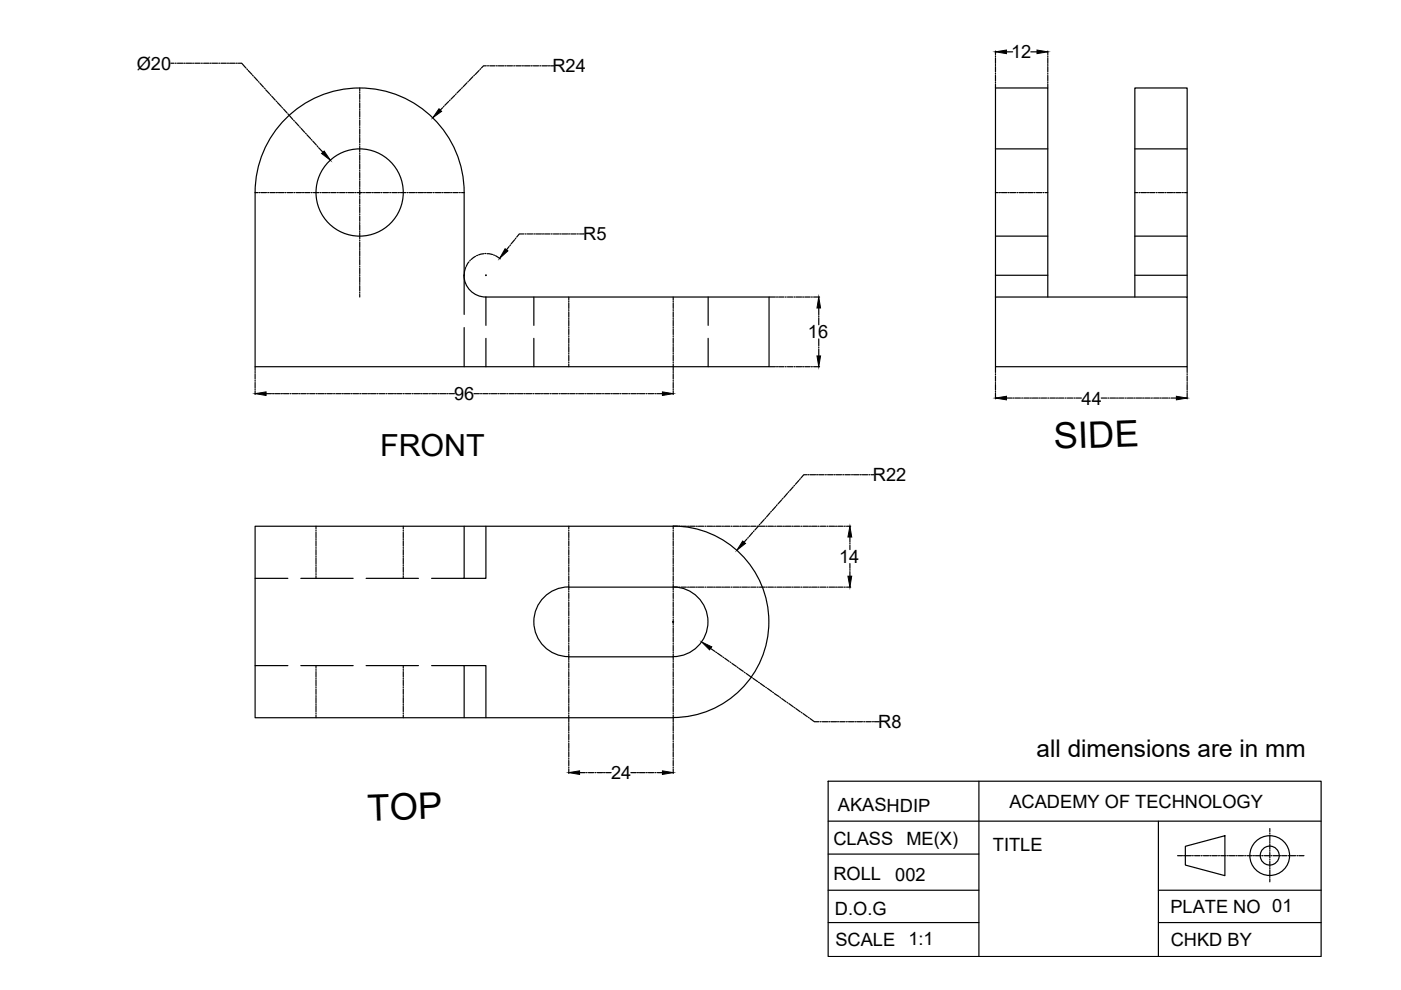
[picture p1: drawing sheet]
<svg xmlns="http://www.w3.org/2000/svg" width="297mm" height="210mm" viewBox="0 0 297 210" stroke-linecap="round" stroke-linejoin="round" font-family="sans-serif">
<!-- layer: 0 -->
<g fill="none" stroke="#000" stroke-width=".25">
<path d="M36.2 13.4h.7M37.2 13.4h.2M37.6 13.4h1.2M39 13.4h.2M39.4 13.4h1.2M40.8 13.4h.2M41.3 13.4h1.1M42.7 13.4h.2M43.2 13.4h1.1M44.5 13.4h.3M45 13.4h1.1M46.4 13.4h.2"/>
<path d="M46.8 13.4h1.2M48.2 13.4h.3M48.7 13.4h1.2M50.1 13.4h.2M50.5 13.4h.8l.8 1M52.3 14.6l.2 .2M52.6 14.9l.8 .9M53.5 15.9l.2 .2M53.9 16.3l.7 .8M54.8 17.3l.1 .2M55.1 17.6l.8 .9M56 18.7l.2 .1"/>
<path d="M56.3 19l.8 .9M76.3 18.7v.5M76.3 19.5v.2M76.3 19.9v1.2M96.7 19.9l-.1 .2M97.7 18.9l-.8 .8M98 18.6l-.1 .1M99 17.6l-.8 .8M99.3 17.3l-.1 .1M100.3 16.2l-.8 .9M100.6 15.9l-.2 .2M101.6 14.9l-.8 .9"/>
<path d="M101.9 14.6l-.1 .2M103.1 14h-.6l-.4 .4M103.4 14h.2M103.8 14h1.2M105.2 14h.2M105.6 14h1.2M107 14h.3M107.5 14h1.2M108.9 14h.2M109.4 14h1.1M110.7 14h.3M111.2 14h1.2"/>
<path d="M112.6 14h.2M113.1 14h1.1M114.5 14h.2M114.9 14h1.2M116.3 14h.2M116.7 14h.7M211.1 10.8v.8M211.1 11.8v.3M211.1 12.3v1.1M211.1 13.7v.2M211.1 14.1v1.2M211.1 15.5v.2"/>
<path d="M211.1 16v1.1M211.1 17.3v.3M211.1 17.8v.8M213.4 11h1.3M218.6 11h1.3M222.2 10.8v.8M222.2 11.8v.3M222.2 12.3v1.1M222.2 13.7v.2M222.2 14.1v1.2M222.2 15.5v.2M222.2 16v1.1"/>
<path d="M222.2 17.3v.3M222.2 17.8v.8M57.3 20.1l.1 .1M57.6 20.4l.8 .8M58.5 21.4l.2 .2M58.8 21.7l.8 .9M59.8 22.8l.1 .1M60.1 23.1l.8 .8M61 24.1l.2 .2M61.3 24.5l.8 .8M62.3 25.5l.1 .2M62.6 25.9l.8 .8"/>
<path d="M63.5 26.9l.2 .1M63.8 27.2l.8 .9M64.8 28.2l.1 .2M65.1 28.6l.8 .8M66 29.6l.2 .1M66.3 29.9l.8 .9M67.3 30.9l.1 .2M67.5 31.3l1 1M76.3 21.3v.2M76.3 21.8v1.1M76.3 23.1v.3M76.3 23.6v1.2"/>
<path d="M76.3 25v.2M76.3 25.5v1.1M76.3 26.9v.2M76.3 27.3v1.2M76.3 28.7v.2M76.3 29.2v1.1M76.3 30.6v.2M76.3 31v1.2M76.3 32.4v.2M76.3 32.8v1.2M76.3 34.2v.3M76.3 34.7v1.1"/>
<path d="M76.3 36.1v.2M76.3 36.6v1.1M76.3 37.9v.3M76.3 38.4v1.2M76.3 39.8v.2M93.8 22.8l-.4 .5M94.1 22.5l-.1 .2M95.1 21.5l-.8 .8M95.4 21.2l-.1 .2M96.4 20.2l-.8 .8M211.1 31.6h11.1M240.6 31.6h11.1"/>
<path d="M54.1 40.8v37h109v-14.8h-60.1v6M54.1 40.8h.6M54.1 40.8a22.2 22.2 0 0 1 22.1-22.1 22.2 22.2 0 0 1 22.2 22.1M54.9 40.8h.2M55.4 40.8h1.1M56.8 40.8h.2M57.2 40.8h1.2M58.6 40.8h.2M59 40.8h1.2M60.4 40.8h.2M60.9 40.8h1.1M62.3 40.8h.2"/>
<path d="M62.8 40.8h1.1M64.1 40.8h.3M64.6 40.8h1.1M66 40.8h.2M66.4 40.8h1.2M67.8 40.8h.3M68.3 40.8h1.2M69.7 40.8h.2M70.1 40.8h1.2M71.5 40.8h.2M72 40.8h1.1M73.3 40.8h.3"/>
<path d="M73.8 40.8h1.2M75.2 40.8h.3M75.7 40.8h1.1M76.3 40.2v1.2M76.3 41.6v.3M76.3 42.1v1.2M76.3 43.5v.2M76.3 43.9v1.2M76.3 45.3v.2M76.3 45.8v1.1M76.3 47.2v.2M76.3 47.6v1.2"/>
<path d="M76.3 49v.3M76.3 49.5v1.1M76.3 50.9v.2M76.3 51.3v1.2M76.3 52.7v.2M76.3 53.2v1.1M76.3 54.6v.2M76.3 55v1.2M76.3 56.4v.2M76.3 56.9v1.1M76.3 58.2v.3M76.3 58.7v1.2"/>
<path d="M77.1 40.8h.2M77.5 40.8h1.2M78.9 40.8h.2M79.4 40.8h1.1M80.8 40.8h.2M81.2 40.8h1.2M82.6 40.8h.2M83.1 40.8h1.1M84.4 40.8h.3M84.9 40.8h1.1M86.3 40.8h.2M86.8 40.8h1.1"/>
<path d="M88.1 40.8h.3M88.6 40.8h1.2M90 40.8h.2M90.5 40.8h1.1M91.8 40.8h.3M92.3 40.8h1.2M93.7 40.8h.2M94.1 40.8h1.2M95.5 40.8h.2M96 40.8h1.1M97.4 40.8h.2M97.9 40.8h.5"/>
<path d="M98.4 58.3a4.6 4.6 0 0 0 4.6 4.7M98.4 40.8v25.9M98.6 57.1l-.2 1.2M98.7 56.7v.2M99.4 55.5l-.6 1M99.7 55.1l-.1 .2M100.8 54.3l-.9 .7M101.2 54.1l-.2 .1M102.6 53.8l-1.1 .2M102.8 53.7h.2M102.9 58.4h.2M103 58.3v.1"/>
<path d="M103.3 53.8l1.1 .2M104.6 54l.2 .1M105.1 54.2l1 .7M107.9 52.3l-.5 .7M108.2 51.9l-.1 .2M109.1 50.8l-.7 .9M109.4 50.5l-.2 .2M111.1 49.6h-1l-.6 .7M111.3 49.6h.2M111.8 49.6h1.1M113.2 49.6h.2M113.6 49.6h1.2"/>
<path d="M115 49.6h.3M115.5 49.6h1.1M116.9 49.6h.2M117.3 49.6h1.2M118.7 49.6h.2M119.2 49.6h1.1M120.6 49.6h.2M121 49.6h1.2M122.4 49.6h.2M122.9 49.6h1M211.1 40.8h.6M211.1 50.1h11.1"/>
<path d="M211.1 58.4h11.1M211.9 40.8h.2M212.3 40.8h1.2M213.7 40.8h.3M214.2 40.8h1.1M215.6 40.8h.2M216.1 40.8h1.1M217.4 40.8h.3M217.9 40.8h1.2M219.3 40.8h.2M219.7 40.8h1.2M221.1 40.8h.2"/>
<path d="M221.6 40.8h.6M240.6 40.8h.6M240.6 50.1h11.1M240.6 58.4h11.1M241.5 40.8h.2M241.9 40.8h1.2M243.3 40.8h.2M243.7 40.8h1.2M245.1 40.8h.2M245.6 40.8h1.1M247 40.8h.2M247.4 40.8h1.2"/>
<path d="M248.8 40.8h.3M249.3 40.8h1.1M250.7 40.8h.2M251.1 40.8h.6M54.1 77.8v.8M54.1 78.8v.2M54.1 79.2v1.2M76.3 60.1v.2M76.3 60.6v1.1M76.3 62v.2M76.3 62.4v.6M98.4 69.5v8.3"/>
<path d="M103 71.7v6.1M113.2 63v6M113.2 71.7v6.1M120.6 63v.6M120.6 63.8v.2M120.6 64.2v1.2M120.6 65.6v.3M120.6 66.1v1.2M120.6 67.5v.2M120.6 67.9v1.2M120.6 69.3v.3M120.6 69.8v1.1"/>
<path d="M120.6 71.2v.2M120.6 71.7v1.1M120.6 73v.3M120.6 73.5v1.2M120.6 74.9v.2M120.6 75.3v1.2M120.6 76.7v.2M120.6 77.2v.6M142.7 63v.6M142.7 63.8v.2M142.7 64.2v1.2M142.7 65.6v.3"/>
<path d="M142.7 66.1v1.2M142.7 67.5v.2M142.7 67.9v1.2M142.7 69.3v.3M142.7 69.8v1.1M142.7 71.2v.2M142.7 71.7v1.1M142.7 73v.3M142.7 73.5v1.2M142.7 74.9v.2M142.7 75.3v1.2M142.7 76.7v.2"/>
<path d="M142.7 77.2v.6M142.7 77.8v.8M142.7 78.8v.2M142.7 79.2v1.2M150.1 63v6M150.1 71.7v6.1M163.1 63h1.3M163.1 77.8h1.3M164.6 63h.3M164.6 77.8h.3M165.1 63h1.1M165.1 77.8h1.1"/>
<path d="M166.5 63h.2M166.5 77.8h.2M166.9 63h1.2M166.9 77.8h1.2M168.3 63h.3M168.3 77.8h.3M168.8 63h1.2M168.8 77.8h1.2M170.2 63h.2M170.2 77.8h.2M170.6 63h1.2M170.6 77.8h1.2"/>
<path d="M172 63h.2M172 77.8h.2M172.5 63h1.3M172.5 77.8h1.3M173.6 65.3v1.4M173.6 67v.2M173.6 67.4v1.5M173.6 71.9v1.4M173.6 73.6v.2M173.6 74v1.5M211.1 63h40.6v14.8h-40.6zM211.1 63v-44.3h11.1v44.3"/>
<path d="M211.1 77.8v1.2M211.1 79.2v.2M211.1 79.7v1.1M240.6 63v-44.3h11.1v44.3M251.7 77.8v1.2M251.7 79.2v.2M251.7 79.7v1.1M54.1 80.6v.2M54.1 81.1v1.1M54.1 82.5v.2M54.1 82.9v.7M56.4 83.5h1.2"/>
<path d="M57.8 83.5h.2M58.2 83.5h1.2M59.6 83.5h.3M60.1 83.5h1.1M61.5 83.5h.2M62 83.5h1.1M63.3 83.5h.3M63.8 83.5h1.1M65.2 83.5h.2M65.6 83.5h1.2M67 83.5h.3M67.5 83.5h1.2"/>
<path d="M68.9 83.5h.2M69.3 83.5h1.2M70.7 83.5h.2M71.2 83.5h1.1M72.5 83.5h.3M73 83.5h1.2M74.4 83.5h.3M74.9 83.5h1.1M76.3 83.5h.2M76.7 83.5h1.2M78.1 83.5h.2M78.6 83.5h1.1"/>
<path d="M80 83.5h.2M80.4 83.5h1.2M81.8 83.5h.2M82.3 83.5h1.1M83.6 83.5h.3M84.1 83.5h1.1M85.5 83.5h.2M86 83.5h1.1M87.4 83.5h.2M87.8 83.5h1.2M89.2 83.5h.2M89.6 83.5h1.2"/>
<path d="M91 83.5h.3M91.5 83.5h1.2M92.9 83.5h.2M93.3 83.5h1.2M94.7 83.5h.3M95.2 83.5h1.1M100.5 83.5h1.1M101.9 83.5h.2M102.3 83.5h1.2M103.7 83.5h.3M104.2 83.5h1.2M105.6 83.5h.2"/>
<path d="M106 83.5h1.2M107.4 83.5h.2M107.9 83.5h1.1M109.2 83.5h.3M109.7 83.5h1.2M111.1 83.5h.3M111.6 83.5h1.1M113 83.5h.2M113.4 83.5h1.2M114.8 83.5h.2M115.3 83.5h1.1M116.7 83.5h.2"/>
<path d="M117.1 83.5h1.2M118.5 83.5h.2M118.9 83.5h1.2M120.3 83.5h.3M120.8 83.5h1.1M122.2 83.5h.2M122.7 83.5h1.1M124 83.5h.3M124.5 83.5h1.2M125.9 83.5h.2M126.4 83.5h1.1M127.7 83.5h.3"/>
<path d="M128.2 83.5h1.2M129.6 83.5h.2M130 83.5h1.2M131.4 83.5h.2M131.9 83.5h1.1M133.3 83.5h.2M133.8 83.5h1.1M135.1 83.5h.3M135.6 83.5h1.1M137 83.5h.2M137.4 83.5h1.2M138.8 83.5h.3"/>
<path d="M139.3 83.5h1.1M142.7 80.6v.2M142.7 81.1v1.1M142.7 82.5v.2M142.7 82.9v.7M211.1 81.1v.2M211.1 81.5v1.2M211.1 82.9v.3M211.1 83.4v1.2M213.4 84.4h1.1M214.7 84.4h.3M215.2 84.4h1.2"/>
<path d="M216.6 84.4h.2M217.1 84.4h1.1M218.4 84.4h.3M218.9 84.4h1.2M220.3 84.4h.2M220.8 84.4h1.1M222.2 84.4h.2M222.6 84.4h1.2M224 84.4h.2M224.4 84.4h1.2M225.8 84.4h.2M226.3 84.4h1.1"/>
<path d="M227.7 84.4h.2M228.1 84.4h1.2M233.5 84.4h1.1M234.9 84.4h.2M235.4 84.4h1.1M236.7 84.4h.3M237.2 84.4h1.1M238.6 84.4h.2M239 84.4h1.2M240.4 84.4h.3M240.9 84.4h1.1M242.3 84.4h.2"/>
<path d="M242.7 84.4h1.2M244.1 84.4h.2M244.6 84.4h1.1M245.9 84.4h.3M246.4 84.4h1.2M247.8 84.4h.2M248.3 84.4h1.1M251.7 81.1v.2M251.7 81.5v1.2M251.7 82.9v.3M251.7 83.4v1.2M67 111.6v.5"/>
<path d="M67 112.4v.2M67 112.8v1.2M67 114.2v.3M67 114.7v1.1M67 116.1v.2M67 116.5v1.2M67 117.9v.2M67 118.3v1.2M67 119.7v.3M85.5 111.6v.5M85.5 112.4v.2M85.5 112.8v1.2"/>
<path d="M85.5 114.2v.3M85.5 114.7v1.1M85.5 116.1v.2M85.5 116.5v1.2M85.5 117.9v.2M85.5 118.3v1.2M85.5 119.7v.3M98.4 111.6v11h-6.9M103 111.6v11h-4.6M120.6 111.6v.5M120.6 112.4v.2M120.6 112.8v1.2"/>
<path d="M120.6 114.2v.3M120.6 114.7v1.1M120.6 116.1v.2M120.6 116.5v1.2M120.6 117.9v.2M120.6 118.3v1.2M120.6 119.7v.3M142.7 111.5a20.3 20.3 0 0 1 20.3 20.3 20.3 20.3 0 0 1-20.3 20.3M142.7 112.1v-.5h-88.6v40.6h88.6v-.6M142.7 112.4v.2M142.7 112.8v1.2M142.7 114.2v.3"/>
<path d="M142.7 114.7v1.1M142.7 116.1v.2M142.7 116.5v1.2M142.7 117.9v.2M142.7 118.3v1.2M142.7 119.7v.3M142.8 111.6h.9M143.9 111.6h.2M144.4 111.6h1.1M145.8 111.6h.2M146.2 111.6h1.2M147.6 111.6h.3"/>
<path d="M148.1 111.6h1.1M149.5 111.6h.2M149.9 111.6h1.2M151.3 111.6h.2M151.8 111.6h1.1M153.1 111.6h.3M153.6 111.6h1.2M155 111.6h.2M155.5 111.6h1.1M156.8 111.6h.3M157.3 111.6h1.2M158.4 114.3l-.6 .7"/>
<path d="M158.7 113.9l-.2 .2M158.7 111.6h.2M159.2 111.6h1.1M159.6 112.9l-.8 .9M159.9 112.6l-.1 .1M160.6 111.6h.2M160.8 111.5l-.8 .9M161 111.6h1.2M161.1 111.2l-.1 .1M162 110.1l-.7 .9M162.3 109.8l-.1 .2M162.4 111.6h.2"/>
<path d="M162.8 111.6h1.2M163.3 108.7l-.8 .9M163.6 108.4l-.2 .2M164.2 111.6h.3M164.5 107.4l-.8 .8M164.7 111.6h1.1M164.8 107l-.2 .2M165.7 106l-.7 .8M166 105.6l-.2 .2M166.1 111.6h.2M166.5 111.6h1.2M166.9 104.6l-.7 .9"/>
<path d="M167.2 104.3l-.1 .1M167.9 111.6h.3M168.2 103.2l-.8 .9M168.4 111.6h1.1M168.5 102.9l-.2 .2M169.4 101.8l-.8 .9M169.7 101.5l-.2 .2M169.8 111.6h.2M170.3 111.6h1.1M171.1 100.7h-.7l-.6 .6M171.3 100.7h.2M171.6 111.6h.3"/>
<path d="M171.7 100.7h1.2M172.1 111.6h1.2M173.1 100.7h.3M173.5 111.6h.2M173.6 100.7h1.1M173.9 111.6h1.2M175 100.7h.2M175.3 111.6h.2M175.5 100.7h1.1M175.8 111.6h1.1M176.8 100.7h.3M177.2 111.6h.2"/>
<path d="M177.3 100.7h1.1M177.6 111.6h1.2M178.7 100.7h.2M179 111.6h.2M179.1 100.7h1.2M179.5 111.6h.9M180.2 113.9v1M180.2 115.1v.2M180.2 115.6v.9M180.2 119.5v1M180.5 100.7h.2M181 100.7h1.1"/>
<path d="M182.4 100.7h.2M182.8 100.7h1.2M184.2 100.7h.2M184.7 100.7h.6M54.1 122.6h6.9M63.8 122.6h11.1M67 120.2v1.2M67 121.6v.2M67 122.1v.5M77.6 122.6h11.1M85.5 120.2v1.2M85.5 121.6v.2"/>
<path d="M85.5 122.1v.5M120.6 124.4a7.4 7.4 0 0 0-7.4 7.4 7.4 7.4 0 0 0 7.4 7.4l22.1 .1M120.6 138.7v1.2M120.6 120.2v1.2M120.6 121.6v.2M120.6 122.1v1.1M120.6 123.4v.3M120.6 123.9v1.2M120.6 125.3v.2M120.6 125.8v1.1M120.6 127.2v.2M120.6 127.6v1.2"/>
<path d="M120.6 129v.2M120.6 129.4v1.2M120.6 130.8v.2M120.6 131.3v1.1M120.6 132.7v.2M120.6 133.1v1.2M120.6 134.5v.3M120.6 135v1.1M120.6 136.4v.2M120.6 136.8v1.2M120.6 138.2v.3M120.6 124.5h22.1"/>
<path d="M142.6 131.9h.2M142.7 124.4a7.4 7.4 0 0 1 7.4 7.4 7.4 7.4 0 0 1-7.4 7.4M142.7 120.2v1.2M142.7 121.6v.2M142.7 122.1v1.1M142.7 123.4v.3M142.7 123.9v1.2M142.7 125.3v.2M142.7 125.8v1.1M142.7 127.2v.2M142.7 127.6v1.2M142.7 129v.2"/>
<path d="M142.7 129.4v1.2M142.7 130.8v.2M142.7 131.3v1.1M142.7 132.7v.2M142.7 133.1v1.2M142.7 134.5v.3M142.7 135v1.1M142.7 136.4v.2M142.7 136.8v1.2M142.7 138.2v.3M142.7 138.7v1.2M142.8 124.5h.9"/>
<path d="M143.9 124.5h.2M144.4 124.5h1.1M145.8 124.5h.2M146.2 124.5h1.2M147.6 124.5h.3M148.1 124.5h1.1M149.5 124.5h.2M149.9 124.5h1.2M150.7 137.5l.9 .6M151.3 124.5h.2M151.8 124.5h1.1M151.8 138.2l.2 .2"/>
<path d="M152.1 138.5l1 .7M153.1 124.5h.3M153.3 139.3l.1 .1M153.6 124.5h1.2M153.7 139.6l.9 .6M155 124.5h.2M155.5 124.5h1.1M156.8 124.5h.3M157.3 124.5h1.2M158.7 124.5h.2M159.2 124.5h1.1M160.6 124.5h.2"/>
<path d="M161 124.5h1.2M162.4 124.5h.2M162.8 124.5h1.2M164.2 124.5h.3M164.7 124.5h1.1M166.1 124.5h.2M166.5 124.5h1.2M167.9 124.5h.3M168.4 124.5h1.1M169.8 124.5h.2M170.3 124.5h1.1M171.6 124.5h.3"/>
<path d="M172.1 124.5h1.2M173.5 124.5h.2M173.9 124.5h1.2M175.3 124.5h.2M175.8 124.5h1.1M177.2 124.5h.2M177.6 124.5h1.2M179 124.5h.2M179.5 124.5h.9M180.2 120.7v.2M180.2 121.2v1M54.1 141.1h6.9"/>
<path d="M63.8 141.1h11.1M67 141.1v.6M67 141.9v.2M67 142.4v1.1M67 143.7v.3M67 144.2v1.2M67 145.6v.2M67 146.1v1.1M67 147.5v.2M67 147.9v1.2M67 149.3v.2M67 149.8v1.1"/>
<path d="M67 151.2v.2M67 151.6v.6M77.6 141.1h11.1M85.5 141.1v.6M85.5 141.9v.2M85.5 142.4v1.1M85.5 143.7v.3M85.5 144.2v1.2M85.5 145.6v.2M85.5 146.1v1.1M85.5 147.5v.2M85.5 147.9v1.2"/>
<path d="M85.5 149.3v.2M85.5 149.8v1.1M85.5 151.2v.2M85.5 151.6v.6M91.5 141.1h6.9v11.1M98.4 141.1h4.6v11.1M120.6 140.1v.2M120.6 140.5v1.2M120.6 141.9v.2M120.6 142.4v1.1M120.6 143.7v.3M120.6 144.2v1.2"/>
<path d="M120.6 145.6v.2M120.6 146.1v1.1M120.6 147.5v.2M120.6 147.9v1.2M120.6 149.3v.2M120.6 149.8v1.1M120.6 151.2v.2M120.6 151.6v.6M120.6 152.3v.8M120.6 153.4v.2M120.6 153.8v1.2M120.6 155.2v.2"/>
<path d="M120.6 155.7v1.1M120.6 157.1v.2M120.6 157.6v1.1M120.6 158.9v.3M120.6 159.4v1.1M142.7 140.1v.2M142.7 140.5v1.2M142.7 141.9v.2M142.7 142.4v1.1M142.7 143.7v.3M142.7 144.2v1.2M142.7 145.6v.2"/>
<path d="M142.7 146.1v1.1M142.7 147.5v.2M142.7 147.9v1.2M142.7 149.3v.2M142.7 149.8v1.1M142.7 151.2v.2M142.7 152.3v.8M142.7 153.4v.2M142.7 153.8v1.2M142.7 155.2v.2M142.7 155.7v1.1M142.7 157.1v.2"/>
<path d="M142.7 157.6v1.1M142.7 158.9v.3M142.7 159.4v1.1M154.8 140.4l.2 .1M155.2 140.7l.9 .6M156.3 141.4l.2 .2M156.7 141.7l.9 .7M157.8 142.5l.2 .1M158.2 142.8l.9 .7M159.3 143.6l.2 .1M159.7 143.8l.9 .7M160.8 144.6l.2 .2"/>
<path d="M161.2 144.9l.9 .7M162.3 145.7l.2 .1M162.7 146l.9 .6M163.8 146.8l.2 .1M164.2 147.1l1 .6M165.3 147.8l.2 .2M165.7 148.1l1 .7M166.9 148.9l.1 .1M167.2 149.2l1 .6M168.3 150l.3 .1M168.7 150.2l1 .7M169.9 151l.1 .2"/>
<path d="M170.3 151.3l.9 .7M171.4 152.1l.2 .1M171.7 152.3l1 .7h.9M173.9 153h.2M174.4 153h1.1M175.7 153h.3M176.2 153h1.2M177.6 153h.2M178 153h1.2M179.4 153h.2M179.9 153h1.1M181.3 153h.2"/>
<path d="M181.7 153h1.2M183.1 153h.2M183.6 153h1.1M185 153h.2M185.4 153h1M120.6 160.8v.2M120.6 161.2v1.2M120.6 162.6v.2M120.6 163.1v.9M122.9 163.8h1.2M124.3 163.8h.2M124.7 163.8h1.2"/>
<path d="M126.1 163.8h.3M126.6 163.8h1.1M128 163.8h.2M128.4 163.8h1.2M133.8 163.8h1.1M135.1 163.8h.3M135.6 163.8h1.2M137 163.8h.2M137.4 163.8h1.2M138.8 163.8h.3M139.3 163.8h1.1M142.7 160.8v.2"/>
<path d="M142.7 161.2v1.2M142.7 162.6v.2M142.7 163.1v.9M175.6 165.6h104.5v37.2h-104.5zM175.6 174.1h104.5M207.5 165.6v37.2M245.6 174.1v28.7M251.3 179.4l8.4-2.2v8.5l-8.4-2.3zM269.2 175.7v.6M269.2 176.6v.2M269.2 177.1v1.1M269.2 178.4v.3"/>
<path d="M269.2 178.9v1.2M175.6 181.1h31.9M175.6 188.8h31.9M175.6 195.6h31.9M245.6 188.8h34.5M245.6 195.6h34.5M249.7 181.4h1M250.9 181.4h.3M251.4 181.4h1.2M252.8 181.4h.2M253.3 181.4h1.1M254.7 181.4h.2"/>
<path d="M255.1 181.4h1.2M256.5 181.4h.2M256.9 181.4h1.2M258.3 181.4h.3M258.8 181.4h1.2M260.2 181.4h.2M260.6 181.4h1.2M262 181.4h.3M262.5 181.4h1.1M263.9 181.4h.2M264.4 181.4h1.1M265.7 181.4h.3"/>
<path d="M266.2 181.4h1.2M267.6 181.4h.2M268 181.4h1.2M269.2 180.3v.2M269.2 180.7v1.2M269.2 182.1v.3M269.2 182.6v1.2M269.2 184v.2M269.2 184.4v1.2M269.2 185.8v.2M269.2 186.3v.7M269.4 181.4h.2"/>
<path d="M269.9 181.4h1.1M271.3 181.4h.2M271.7 181.4h1.2M273.1 181.4h.2M273.6 181.4h1.1M275 181.4h.2M275.4 181.4h1.1"/>
<circle cx="76.2" cy="40.8" r="9.3"/>
<circle cx="269.2" cy="181.4" r="4.2"/>
<circle cx="269.2" cy="181.4" r="2.01"/>
</g>
<g fill="#000" stroke="#000" stroke-width=".21">
<path d="M211.1 11l2.3-.4v.8zM219.9 10.6l2.3 .4-2.3 .4zM68.2 32.5l.5-.5 1.3 2zM93.1 23.1l.5 .5-1.8 1.4zM107.1 52.7l.6 .5-1.8 1.6zM173.6 63l.4 2.3h-.8zM173.2 75.5h.8l-.4 2.3zM54.1 83.5l2.3-.4v.7zM140.4 83.1l2.3 .4-2.3 .3zM211.1 84.4l2.3-.4v.8zM249.4 84l2.3 .4-2.3 .4zM157.5 114.7l.6 .5-1.9 1.5z"/>
<path d="M180.2 111.6l.4 2.3h-.8zM148.8 136.1l2.1 1-.5 .7zM179.8 122.2h.8l-.4 2.3zM120.6 163.8l2.3-.4v.8zM140.4 163.4l2.3 .4-2.3 .4z"/>
</g>
<g font-size="7.7">
<text x="223.5" y="95.2" transform="rotate(-2 223.5 95.2)">SIDE</text>
<text x="78" y="174" transform="rotate(-2 78 174)">TOP</text>
</g>
<text font-size="6.5" x="80.6" y="96.7">FRONT</text>
<text font-size="5.2" x="219.8" y="160.5">all dimensions are in mm</text>
<g font-size="3.9">
<text x="29" y="14.8">Ø20</text>
<text x="117.1" y="15.4">R24</text>
<text x="214.4" y="12.3">12</text>
<text x="123.6" y="51">R5</text>
<text x="171.3" y="71.7">16</text>
<text x="96.3" y="84.9">96</text>
<text x="229.3" y="85.8">44</text>
<text x="185.1" y="102.1">R22</text>
<text x="177.9" y="119.4">14</text>
<text x="186.2" y="154.4">R8</text>
<text x="129.6" y="165.2">24</text>
<text x="177.7" y="172">AKASHDIP</text>
<text x="214" y="171.4">ACADEMY OF TECHNOLOGY</text>
<text x="176.7" y="179.2">CLASS</text>
<text x="192.2" y="179.2">ME(X)</text>
<text x="210.5" y="180.3">TITLE</text>
<text x="176.7" y="186.7">ROLL</text>
<text x="189.8" y="186.8">002</text>
<text x="177" y="194">D.O.G</text>
<text x="248.1" y="193.6">PLATE NO 01</text>
<text x="177.1" y="200.6">SCALE</text>
<text x="192.6" y="200.4">1:1</text>
<text x="248.2" y="200.6">CHKD BY</text>
</g>
</svg>
